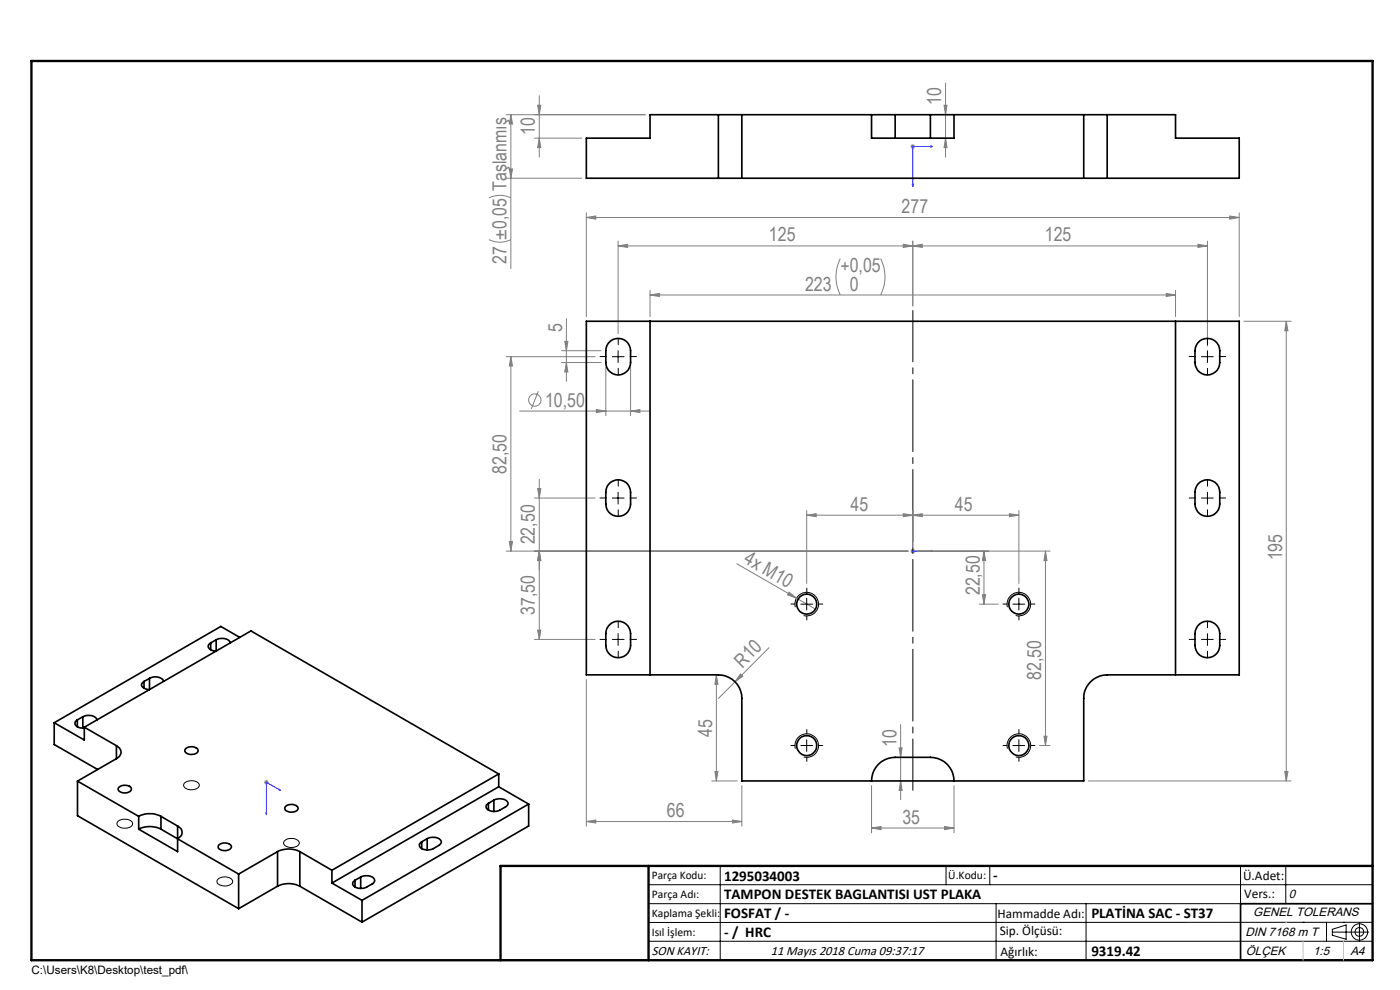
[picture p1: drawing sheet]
<svg xmlns="http://www.w3.org/2000/svg" width="297mm" height="210mm" viewBox="0 0 297 210" stroke-linecap="round" stroke-linejoin="round" font-family="sans-serif">
<g fill="none" stroke="#808080" stroke-width=".21">
<path d="M200.6 17.6v15.7M107.4 24.3h29.5M107.4 37.8h16M108.1 35.8h.6l-.3 2zM108.4 24.3v32.7M108.4 24.3l.3 2h-.6zM113.4 29.3h10M114.1 22.3h.6l-.3 2zM114.4 20.3v13M114.4 29.3l.3 2h-.6zM193.1 31.1h1M193.3 30.7l.7 .7"/>
<path d="M193.6 30.6v1M194 30.7l-.7 .7M200.3 22.3h.6l-.3 2zM200.6 29.3l.3 2h-.6zM103.7 50.8a5.1 5.1 0 0 0 4.7 0M103.7 42a5.4 5.4 0 0 1 4.7 0M124.4 46.1l2-.3v.7zM124.4 45.1v22.1M124.4 46.1h138.5M131.1 52.2l2-.4v.7zM131.1 51.1v19.7M178.3 54.8a8.6 8.6 0 0 0 0 7.8"/>
<path d="M186.8 54.8a8.6 8.6 0 0 1 0 7.8M191.6 51.8l2 .4-2 .3zM193.6 52.2l2.1-.4v.7zM193.6 51.1v13.8M254.1 51.8l2.1 .4-2.1 .3zM256.2 51.1v22.3M256.2 52.2h-125.1M260.9 45.8l2 .3-2 .4zM262.9 45.1v22.1M107.4 75.7h18.9M108.4 75.7v41.2M108.4 75.7l.3 1.9h-.6z"/>
<path d="M119.1 76.9h8.4M119.1 74.4h8.4M119.8 72.4h.7l-.3 2zM120.2 67.6v13.3M120.2 76.9l.3 2h-.7zM128.5 77.9v10.3M133.8 77.9v10.3M137.9 62.6l2-.3v.6zM137.9 61.6v5.6M137.9 62.6h111.5M247.4 62.3l2 .3-2 .3zM249.4 61.6v5.6"/>
<path d="M263.9 68.1h10M272.9 68.1v97.6M272.9 68.1l.3 2.1h-.6zM110.2 87.2h27.6M114.2 83l-1.5 3.7M126.5 86.9l2 .3-2 .3zM133.8 87.2l1.9-.3v.6zM107.4 116.9h85.3M108.1 114.9h.6l-.3 2zM113.4 105.6h12.9M114.1 103.6h.6l-.3 2zM114.4 101.7v33.9"/>
<path d="M114.4 116.9l.3 2h-.6zM156.3 119.6l17 9.8M171.1 109.3l2-.3v.6zM171.1 108.3v15.5M171.1 109.3h45M191.6 109l2 .3-2 .3zM193.1 116.9h1M193.3 116.5l.7 .8M193.6 109.3l2.1-.3v.6zM193.6 108.3v7.6M193.6 116.4v1M194 116.5l-.7 .8"/>
<path d="M194.6 116.9h28.2M208.7 116.9v11.3M208.7 116.9l.4 2h-.7zM214.1 109l2 .3-2 .3zM216.1 108.3v15.5M221.8 116.9v41.2M221.8 116.9l.3 2h-.6zM113.4 135.6h12.9M114.1 133.7h.6l-.3 1.9zM163.1 137.4l-7.2 7.2M167.4 125.6l1.6 1.3-1.9-.7zM207.8 128.2h4"/>
<path d="M208.4 126.1h.7l-.4 2.1zM124.4 144.1v31.2M152 143.1v22.6M152 143.1l.3 2.1h-.6zM155.9 144.6l-3.5 3.6M157.1 143l.5 .4-1.7 1.2zM190.7 158.6h.7l-.3 2zM191.1 153.7v15.9M220.5 158.1h2.3M221.5 156.2h.6l-.3 1.9zM56 165.9h1M56.2 165.6l.7 .7"/>
<path d="M56.5 165.4v1.1M56.9 165.6l-.7 .7M124.4 174.3l2-.4v.7zM124.4 174.3h33M151 165.7h5.4M151.7 163.6h.6l-.3 2.1zM155.4 173.9l2 .4-2 .3zM157.4 166.6v8.7M184.9 175.6l2-.3v.7zM184.9 166.6v10.1M184.9 175.6h17.5M191.1 165.7l.3 2h-.7z"/>
<path d="M200.4 175.3l2 .3-2 .4zM202.4 166.6v10.1M230.9 165.7h43M272.6 163.6h.6l-.3 2.1z"/>
<circle cx="113.4" cy="84.9" r="1.31"/>
</g>
<g fill="none" stroke="#000" stroke-width=".21">
<path d="M129.9 75.7h2.5M131.1 74.4v2.5M254.9 75.7h2.5M256.2 74.4v2.5M129.9 105.6h2.5M131.1 104.4v2.5M254.9 105.6h2.5M256.2 104.4v2.5M129.9 135.6h2.5M131.1 134.4v2.5M168.7 128.8a2.49 2.49 0 0 1 2.2-3.1 2.49 2.49 0 0 1 2.7 2.7 2.49 2.49 0 0 1-3.1 2.2M169.9 128.2h2.5"/>
<path d="M171.1 126.9v2.5M213.7 128.8a2.5 2.5 0 0 1 2.2-3.1 2.5 2.5 0 0 1 2.7 2.7 2.5 2.5 0 0 1-3.1 2.2M214.9 128.2h2.5M216.1 126.9v2.5M254.9 135.6h2.5M256.2 134.4v2.5M168.7 158.8a2.5 2.5 0 0 1 2.2-3.1 2.5 2.5 0 0 1 2.7 2.7 2.5 2.5 0 0 1-3.1 2.2M169.9 158.1h2.5M171.1 156.9v2.5M213.7 158.8a2.51 2.51 0 0 1 2.2-3.1 2.51 2.51 0 0 1 2.7 2.7 2.51 2.51 0 0 1-3.1 2.2M214.9 158.1h2.5M216.1 156.9v2.5"/>
<path d="M24.9 174.4a2.13 2.13 0 0 1 3.2 .2 1.35 1.35 0 0 1-1.7 1.1 1.13 1.13 0 0 1-1.5-1.3zM39.2 166a2.17 2.17 0 0 1 3.1 .4 1.52 1.52 0 0 1-2.2 1.1 .95 .95 0 0 1-.9-.4 .95 .95 0 0 1-.1-1zM60.4 178.3a2.06 2.06 0 0 1 3.1 .5 1.88 1.88 0 0 1-2.6 .8l-.5-.3a.62 .62 0 0 1 0-1zM46.1 186.6a2.13 2.13 0 0 1 3.3 .3 1.6 1.6 0 0 1-2.2 1l-.5-.2a.74 .74 0 0 1-.6-1.1zM137.6 187.7h153.6M137.6 191.7h153.6M137.6 199.7h153.6M152.8 183.7v20M200.7 183.7v4M210 183.7v4M211.3 191.7v12M230.4 191.7v12"/>
<path d="M263.2 183.7v20M272.8 183.7v8M276.4 195.6h.1M281.4 195.6v4.1M282.6 197.7h7.8M282.6 197.1l3-.9v3l-3-.8zM285 195.6h.1M288.4 195.8v3.8M291.2 195.6l-153.6 .1"/>
<circle cx="288.4" cy="197.7" r="1.74"/>
<circle cx="288.4" cy="197.7" r=".93"/>
</g>
<path d="M193.5 39.1h.2l-.1 .4zM197.4 31l.5 .1-.5 .1zM197.9 31.1h-4.3v8.4M193.5 116.9h.2zM193.6 116.9h.1M193.6 116.9h4.3M197.9 116.9h-.5h.5M56.4 172.5l.2 .1-.1 .3zM59.2 167.4l.3 .3-.3-.1zM59.5 167.7l-3-1.8v7" fill="none" stroke="#00f" stroke-width=".21"/>
<path d="M193.7 167.6v-101.7" fill="none" stroke="#000" stroke-width=".21" stroke-dasharray="15.2 1.3 1.3 1.3" stroke-dashoffset="4.4"/>
<path d="M106.2 203.7h185" fill="none" stroke="#000" stroke-width=".25"/>
<path d="M291.2 191.7h-28v12" fill="none" stroke="#000" stroke-width=".35"/>
<path d="M6.7 12.9h284.5v190.8h-284.5zM137.6 183.7v20M291.2 183.7h-185v20" fill="none" stroke="#000" stroke-width=".5"/>
<path d="M272.8 195.6h.1M276.4 199.7v4M285 199.7v4" fill="none" stroke="#c0c0c0" stroke-width=".21"/>
<g fill="none" stroke="#000" stroke-width=".21" stroke-dasharray="15.2 1.3 1.3 1.3">
<path d="M128.7 75.6h-1.4M131.2 73.1v-1.3M131.2 78.1v1.4M133.7 75.6h1.3M253.7 75.6h-1.4M256.2 78.1v1.4M256.2 73.1v-1.3M258.7 75.6h1.3M128.7 105.6h-1.4M131.2 103.1v-1.3M131.2 108.1v1.4M133.7 105.6h1.3"/>
<path d="M253.7 105.6h-1.4M256.2 108.1v1.4M256.2 103.1v-1.3M258.7 105.6h1.3M128.7 135.6h-1.4M131.2 133.1v-1.3M131.2 138.1v1.4M133.7 135.6h1.3M168.7 128.1h-.9M171.2 125.6v-.8M171.2 130.6v.9M173.7 128.1h.8"/>
<path d="M213.7 128.1h-.9M216.2 125.6v-.8M216.2 130.6v.9M218.7 128.1h.8M253.7 135.6h-1.4M256.2 138.1v1.4M256.2 133.1v-1.3M258.7 135.6h1.3M168.7 158.1h-.9M171.2 155.6v-.8M173.7 158.1h.8M213.7 158.1h-.9"/>
<path d="M216.2 155.6v-.8M218.7 158.1h.8M171.2 160.6v.9M216.2 160.6v.9"/>
</g>
<g fill="#00f">
<path d="M197.4 116.9h.5zM193.5 116.9h.2z"/>
<path d="M197.4 31v.2l.5-.1zM193.5 39.1l.1 .4 .1-.4z"/>
<path d="M59.2 167.4v.2l.3 .1zM56.4 172.5l.1 .4 .1-.3z"/>
</g>
<g fill="#808080">
<path d="M167.4 125.6l1.6 1.3-1.9-.7z"/>
<path d="M157.1 143l.5 .4-1.7 1.2z"/>
<path d="M191.6 109l2 .3-2 .3zM171.1 109.3l2-.3v.6zM214.1 109l2 .3-2 .3zM193.6 109.3l2.1-.3v.6zM133.8 87.2l1.9-.3v.6zM126.5 86.9l2 .3-2 .3zM254.1 51.8l2.1 .4-2.1 .3zM193.6 52.2l2.1-.4v.7z"/>
<path d="M124.4 46.1l2-.3v.7zM260.9 45.8l2 .3-2 .4zM131.1 52.2l2-.4v.7zM191.6 51.8l2 .4-2 .3z"/>
<path d="M137.9 62.6l2-.3v.6zM247.4 62.3l2 .3-2 .3z"/>
<path d="M184.9 175.6l2-.3v.7zM200.4 175.3l2 .3-2 .4z"/>
<path d="M114.4 116.9l.3 2h-.6zM114.1 103.6h.6l-.3 2zM108.1 114.9h.6l-.3 2zM108.4 75.7l.3 1.9h-.6zM120.2 76.9l.3 2h-.7zM119.8 72.4h.7l-.3 2zM272.6 163.6h.6l-.3 2.1zM272.9 68.1l.3 2.1h-.6zM114.4 29.3l.3 2h-.6zM114.1 22.3h.6l-.3 2z"/>
<path d="M114.4 116.9l.3 2h-.6zM114.1 133.7h.6l-.3 1.9zM208.7 116.9l.4 2h-.7zM208.4 126.1h.7l-.4 2.1zM221.8 116.9l.3 2h-.6zM221.5 156.2h.6l-.3 1.9zM190.7 158.6h.7l-.3 2zM191.1 165.7l.3 2h-.7zM152 143.1l.3 2.1h-.6zM151.7 163.6h.6l-.3 2.1zM200.3 22.3h.6l-.3 2zM200.6 29.3l.3 2h-.6zM108.4 24.3l.3 2h-.6zM108.1 35.8h.6l-.3 2z"/>
<path d="M124.4 174.3l2-.4v.7zM155.4 173.9l2 .4-2 .3z"/>
</g>
<g fill="none" stroke="#000" stroke-width=".35">
<path d="M152.4 24.3h5M152.4 37.8h5M152.4 24.3h-14.5v5h-13.5v8.5h28M152.4 24.3v13.5M157.4 24.3v13.5M157.4 24.3h27.5M157.4 37.8h72.5M184.9 24.3h5M184.9 24.3v5h17.5v-5M189.9 24.3h7.5M189.9 24.3v5M197.4 24.3h5"/>
<path d="M197.4 24.3v5M202.4 24.3h27.5M229.9 24.3h5M229.9 37.8h5M229.9 24.3v13.5M234.9 24.3h14.5v5h13.5v8.5h-28M234.9 24.3v13.5M124.4 68.1h138.5v75h-28a5 5 0 0 0-5 5.1v17.5h-72.5v-17.5a5 5 0 0 0-5-5.1h-28zM129.1 72.8a2.64 2.64 0 0 1 2.9-.9 2.64 2.64 0 0 1 1.8 2.5 5.2 5.2 0 0 1-.6 4.2 2.64 2.64 0 0 1-2.9 .8 2.64 2.64 0 0 1-1.8-2.5 5.2 5.2 0 0 1 .6-4.1zM137.9 68.1v75M249.4 68.1v75M254.5 72.3a2.62 2.62 0 0 1 2.8-.3 2.62 2.62 0 0 1 1.5 2.4 5.2 5.2 0 0 1-.6 4.2 2.64 2.64 0 0 1-2.9 .8 2.64 2.64 0 0 1-1.8-2.5 5.2 5.2 0 0 1 .6-4.1z"/>
<path d="M129.1 102.8a2.64 2.64 0 0 1 2.9-.9 2.64 2.64 0 0 1 1.8 2.5 5.2 5.2 0 0 1-.6 4.1 2.64 2.64 0 0 1-2.9 .9 2.64 2.64 0 0 1-1.8-2.5 5.2 5.2 0 0 1 .6-4.1zM254.5 102.3a2.65 2.65 0 0 1 2.8-.3 2.65 2.65 0 0 1 1.5 2.4 5.2 5.2 0 0 1-.6 4.1 2.64 2.64 0 0 1-2.9 .9 2.64 2.64 0 0 1-1.8-2.5 5.2 5.2 0 0 1 .6-4.1zM44.7 136.4a.82 .82 0 0 0-.5 .9 .82 .82 0 0 0 .8 .7l.8 .1M44.7 136.4v1.4M45.9 135.7a2.16 2.16 0 0 1 3 .7M45.9 135.7l-1.2 .7M45.9 135.7v2.4M50.9 135.2l-4.1-2.3-35.3 20.4M129.5 132.4a2.62 2.62 0 0 1 2.8-.4 2.62 2.62 0 0 1 1.5 2.4 5.2 5.2 0 0 1-.6 4.1 2.64 2.64 0 0 1-2.9 .9 2.64 2.64 0 0 1-1.8-2.5v-2.5a2.54 2.54 0 0 1 1-2zM254.5 132.4a2.62 2.62 0 0 1 2.8-.4 2.62 2.62 0 0 1 1.5 2.4 5.2 5.2 0 0 1-.6 4.1 2.64 2.64 0 0 1-2.9 .9 2.64 2.64 0 0 1-1.8-2.5v-2.5a2.85 2.85 0 0 1 1-2zM11.5 153.3v4.6l9.2 5.3M11.5 153.3l6.4 3.7v-2.7"/>
<path d="M16.4 152.7a.83 .83 0 0 0-.5 .9 .83 .83 0 0 0 .8 .7l1.2 .1M16.4 152.7v1.5M17.6 152a2.14 2.14 0 0 1 3 .7M17.6 152l-1.2 .7M17.6 152v2.4M17.9 154.3l6.8 3.9M17.9 154.3l35.3-20.5 52.6 30.4M24.7 158.2a1.45 1.45 0 0 1 1 1.4 1.45 1.45 0 0 1-1 1.3M24.7 158.2v2.7M30.6 144.6a.8 .8 0 0 0-.6 .9 .8 .8 0 0 0 .8 .6l.9 .2M30.6 144.6v1.4M31.7 143.9a2.17 2.17 0 0 1 3 .6"/>
<path d="M31.7 143.9l-1.1 .7M31.7 143.9v2.4M39.3 158.9a1.92 1.92 0 0 1 2.7 .1 1.07 1.07 0 0 1-1.5 1l-1.1-.4a.48 .48 0 0 1-.1-.7zM16.4 165.7l13 7.5M16.4 165.7v7.3l34.2 19.7M24.7 160.9l-8.3 4.8M25.2 167a1.96 1.96 0 0 1 2.6 .1 1.07 1.07 0 0 1-1.4 1.1l-.6-.1-.5-.3a.52 .52 0 0 1-.1-.8zM29.4 173.2a5.2 5.2 0 0 1 4.7 0M29.4 175.9a5.2 5.2 0 0 1 4.7 0M29.4 173.2v2.7M34.1 175.9l16.5 9.5M34.1 173.2l3.6 2"/>
<path d="M34.1 173.2v2.7M37.7 175.2a1.44 1.44 0 0 1 .9 1.4 1.44 1.44 0 0 1-.9 1.3M37.7 175.2v5.4l-8.3-4.7M46.4 179.3a1.83 1.83 0 0 1 2.7 .3 1.61 1.61 0 0 1-2.8 .1zM60.5 171.1a1.79 1.79 0 0 1 2.8 .3 1.67 1.67 0 0 1-2.7 .5l-.2-.4zM89.5 178.6v1.4M90.6 177.9a2.21 2.21 0 0 1 3 .6l-.1 .4-.4 .4a3.8 3.8 0 0 1-2.6 1l-.7-.1a.83 .83 0 0 1-.8-.7 .83 .83 0 0 1 .5-.9M90.6 177.9l-1.1 .7M90.6 177.9v2.4M103.6 170.4v1.4M104.8 169.7a2.31 2.31 0 0 1 3 .6l-.1 .5-.5 .4a3.8 3.8 0 0 1-2.6 .9l-.7-.1a.81 .81 0 0 1-.8-.7 .81 .81 0 0 1 .5-.9M104.8 169.7l-1.2 .7"/>
<path d="M104.8 169.7v2.4M105.8 164.2l-35.4 20.4M105.8 166.9l-35.4 20.4M105.8 166.9l6.3 3.7M105.8 164.2v2.7M112.1 170.6l-35.3 20.4M112.1 170.6v4.6l-35.3 20.4M184.9 165.7a5 5 0 0 1 5-5.1h7.5a5 5 0 0 1 5 5.1M50.6 185.4v7.3M58.9 180.6a5.2 5.2 0 0 1 4.7 0M58.9 188a5.2 5.2 0 0 1 4.7 0M58.9 180.6l-8.3 4.8"/>
<path d="M58.9 180.6v7.4M58.9 188l-8.3 4.7M63.6 180.6l6.8 4M63.6 180.6v7.4M63.6 188l13.2 7.6M70.4 187.3l6.4 3.7M70.4 184.6v2.7M75.3 186.7v1.5M76.5 186a2.18 2.18 0 0 1 3 .6l-.1 .5-.4 .4a3.8 3.8 0 0 1-2.6 .9l-.8-.1a.83 .83 0 0 1-.8-.7 .83 .83 0 0 1 .5-.9M76.5 186l-1.2 .7M76.5 186v2.4M76.8 191v4.6"/>
<circle cx="171.2" cy="128.2" r="2.12"/>
<circle cx="216.1" cy="128.2" r="2.12"/>
<circle cx="171.2" cy="158.1" r="2.12"/>
<circle cx="216.1" cy="158.1" r="2.12"/>
</g>
<g font-size="4.1" fill="#808080">
<text x="199.7" y="22.3" transform="rotate(-90 199.7 22.3)">10</text>
<text x="113.5" y="28.6" transform="rotate(-90 113.5 28.6)">10</text>
<text x="191.3" y="45.2">277</text>
<text x="163.1" y="51.2">125</text>
<text x="221.6" y="51.2">125</text>
<text x="107.5" y="56.1" transform="rotate(-90 107.5 56.1)">27 ±0,05 Taşlanmış</text>
<text x="178.3" y="57.8">+0,05</text>
<text x="170.8" y="61.6">223</text>
<text x="180.3" y="61.6">0</text>
<text x="119.2" y="70.4" transform="rotate(-90 119.2 70.4)">5</text>
<text x="115.6" y="86.2">10,50</text>
<text x="107.5" y="100.5" transform="rotate(-90 107.5 100.5)">82,50</text>
<text x="180.4" y="108.3">45</text>
<text x="202.6" y="108.3">45</text>
<text x="113.5" y="115.5" transform="rotate(-90 113.5 115.5)">22,50</text>
<text x="157.6" y="119.3" transform="rotate(30 157.6 119.3)">4x M10</text>
<text x="272" y="118.9" transform="rotate(-90 272 118.9)">195</text>
<text x="113.5" y="130.5" transform="rotate(-90 113.5 130.5)">37,50</text>
<text x="207.8" y="126.3" transform="rotate(-90 207.8 126.3)">22,50</text>
<text x="157.5" y="141.8" transform="rotate(-45 157.5 141.8)">R10</text>
<text x="220.9" y="144.3" transform="rotate(-90 220.9 144.3)">82,50</text>
<text x="151.1" y="156.2" transform="rotate(-90 151.1 156.2)">45</text>
<text x="190.2" y="158.4" transform="rotate(-90 190.2 158.4)">10</text>
<text x="141.5" y="173.3">66</text>
<text x="191.4" y="174.7">35</text>
</g>
<g font-size="3.2">
<text x="153.6" y="186.8">1295034003</text>
<text x="153.6" y="190.8">TAMPON DESTEK BAGLANTISI UST PLAKA</text>
<text x="210.7" y="186.6">-</text>
<text x="153.6" y="194.8">FOSFAT / -</text>
<text x="231.5" y="194.8">PLATİNA SAC - ST37</text>
<text x="153.6" y="198.8">- / HRC</text>
<text x="231.5" y="202.8">9319.42</text>
</g>
<g font-size="2.8">
<text x="263.7" y="186.7">Ü.Adet:</text>
<text x="263.9" y="190.5">Vers.:</text>
<text x="211.6" y="194.8">Hammadde Adı:</text>
<text x="138.3" y="202.6">SON KAYIT:</text>
<text x="163.5" y="202.6">11 Mayıs 2018 Cuma 09:37:17</text>
<text x="212.1" y="198.4">Sip. Ölçüsü:</text>
<text x="212.2" y="202.7">Ağırlık:</text>
</g>
<g font-size="2.6">
<text x="273.4" y="190.4">0</text>
<text x="265.9" y="194.4">GENEL TOLERANS</text>
<text x="264.2" y="198.5">DIN 7168 m T</text>
<text x="264.3" y="202.6">ÖLÇEK</text>
<text x="278.5" y="202.6">1:5</text>
<text x="286.5" y="202.6">A4</text>
</g>
<g font-size="2.5">
<text x="138.3" y="186.4">Parça Kodu:</text>
<text x="138.3" y="190.5">Parça Adı:</text>
<text x="201.2" y="186.5">Ü.Kodu:</text>
<text x="138.3" y="194.5">Kaplama Şekli:</text>
<text x="138.3" y="198.6">Isıl İşlem:</text>
<text x="6.7" y="206.7">C:\Users\K8\Desktop\test_pdf\</text>
</g>
</svg>
